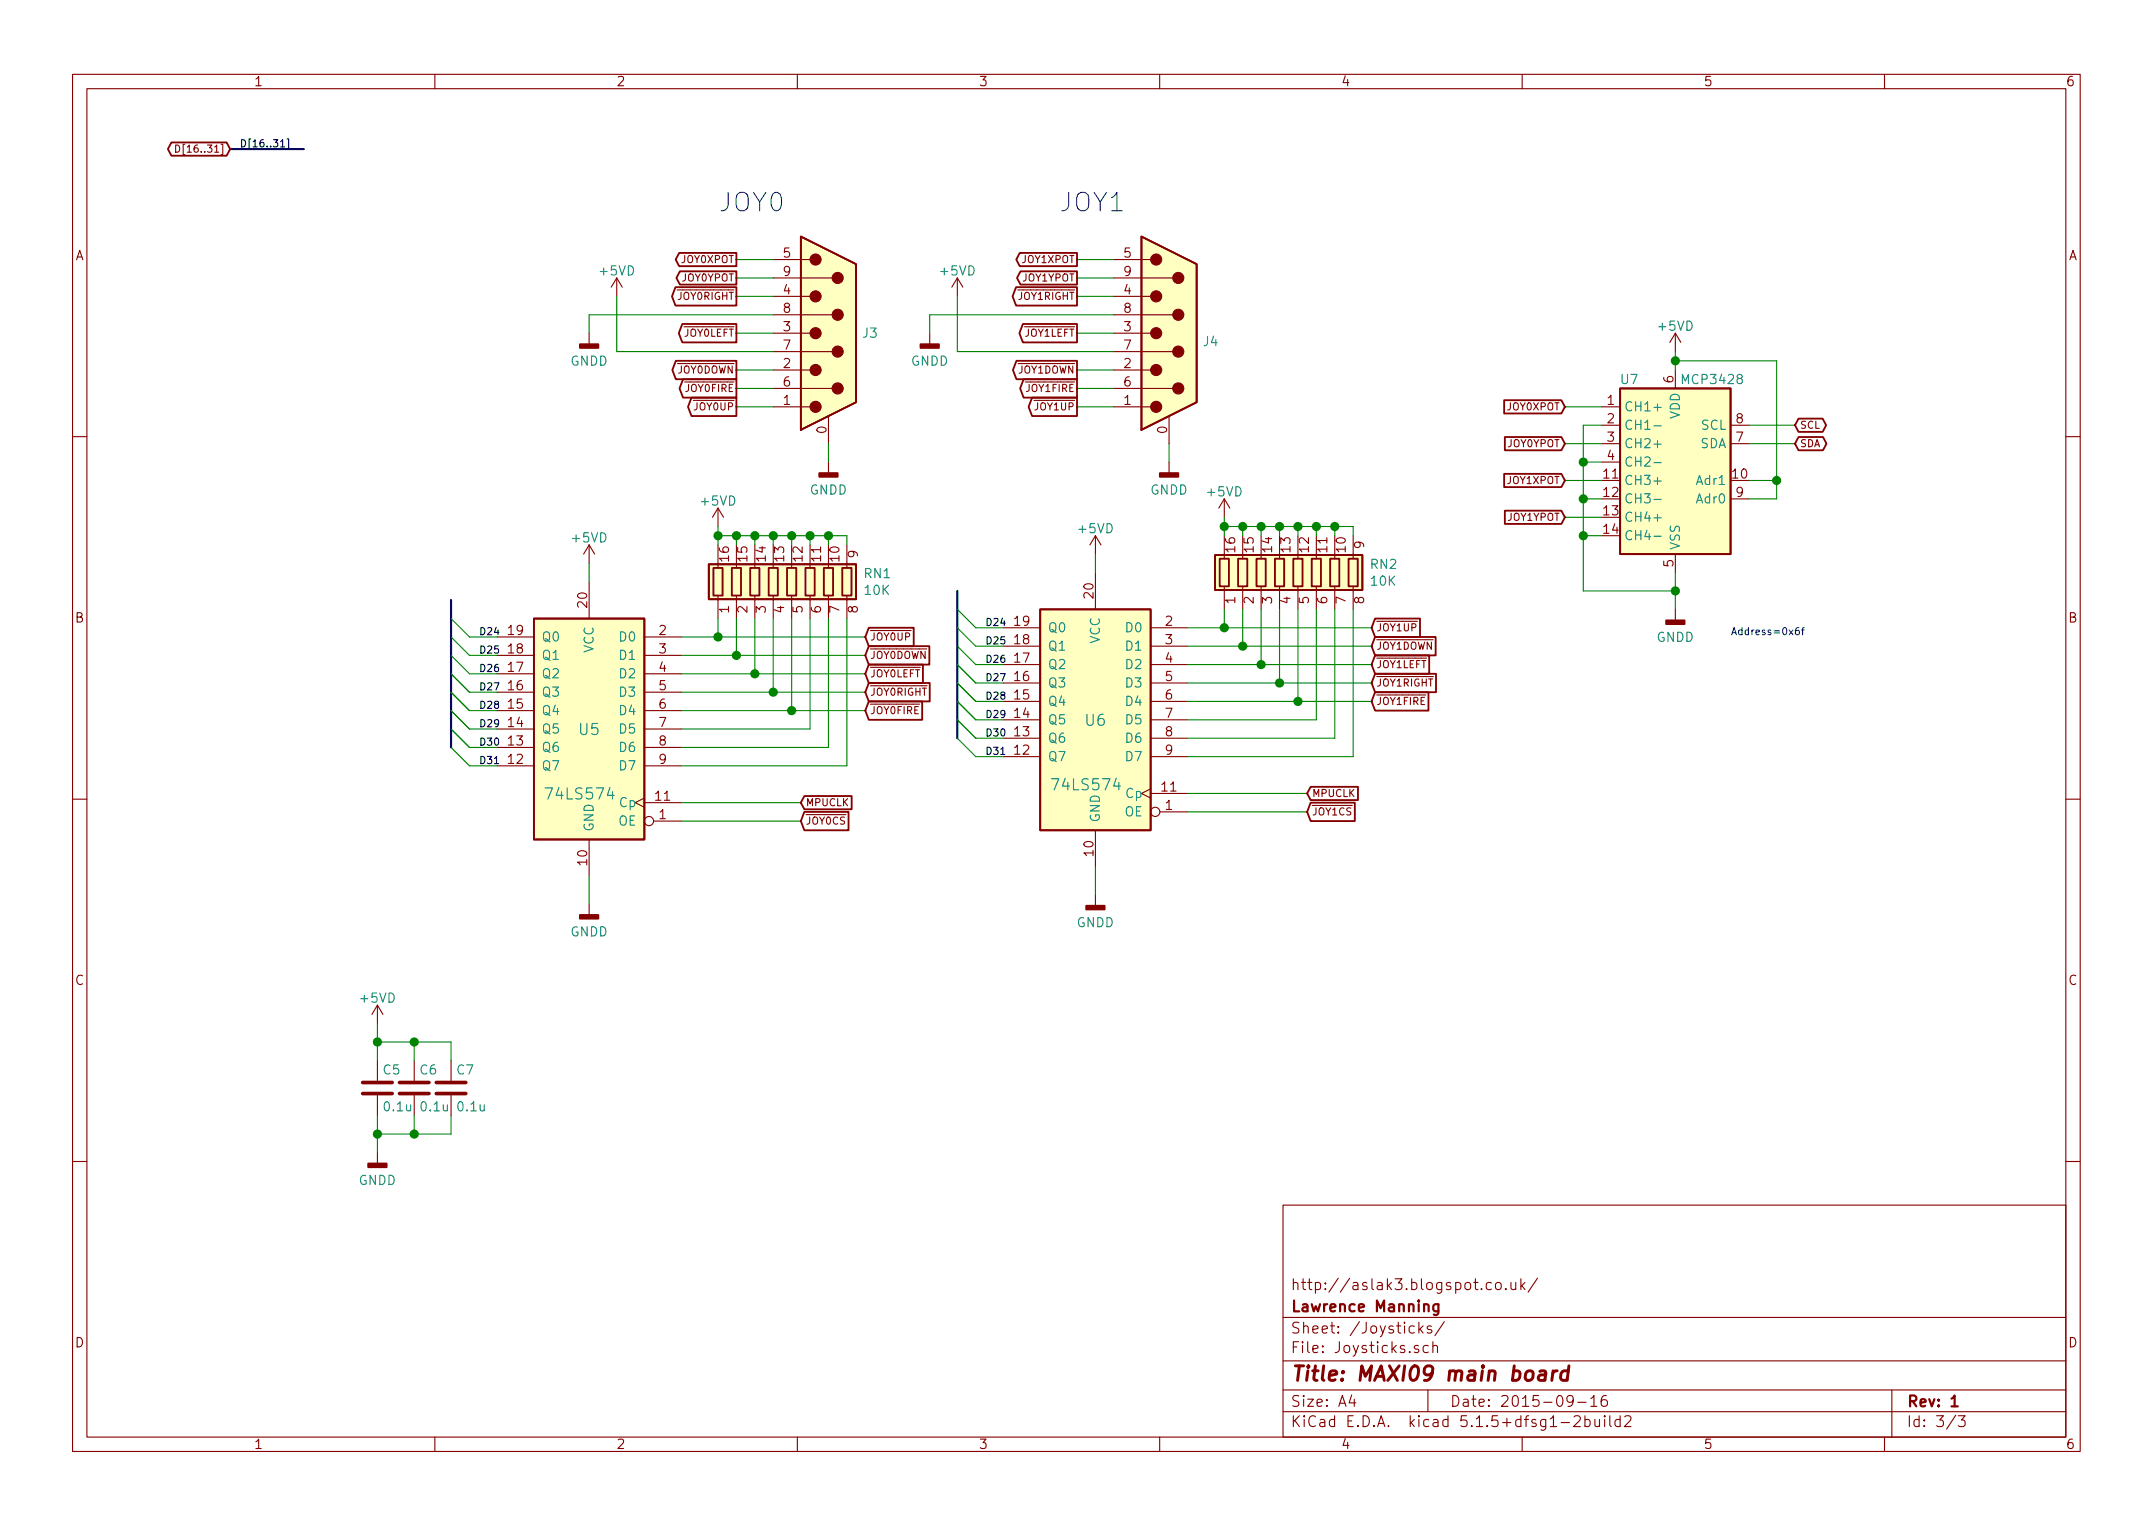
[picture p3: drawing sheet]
<svg xmlns="http://www.w3.org/2000/svg" width="297mm" height="210mm" viewBox="0 0 297 210" stroke-linecap="round" stroke-linejoin="round" font-family="sans-serif">
<g fill="none" stroke="#840000" stroke-width=".15">
<path d="M10 10.3h277v189.9h-277zM12 12.2h273v186.1h-273zM60 10.3v1.9M110 10.3v1.9M160 10.3v1.9M210 10.3v1.9M260 10.3v1.9M24.2 20a.5 .5 0 0 1 .6 .5 .5 .5 0 0 1-.6 .5zM85.1 38.3l-.8 1.3M85.1 38.3v2.6M85.1 38.3l.8 1.3M106.7 38.3h8.1"/>
<path d="M106.7 35.8h5.1M132.1 38.3l-.8 1.3M132.1 38.3v2.6M132.1 38.3l.7 1.3M153.7 38.3h8.1M153.7 35.8h5M81.3 46v1.5M106.7 56.1h5.1M106.7 53.6h8.1M106.7 51h5.1M106.7 48.5h8.1M106.7 46h5.1"/>
<path d="M106.7 43.4h8.1M106.7 40.9h5.1M114.3 57.4v3.8M128.3 46v1.5M153.7 56.1h5M153.7 53.6h8.1M153.7 51h5M153.7 48.5h8.1M153.7 46h5M153.7 43.4h8.1M153.7 40.9h5M161.3 57.4v3.8"/>
<path d="M221 56.1h2.5M221 58.7h2.5M231.1 46v2.5M231.1 51v2.6M231.1 46l-.7 1.2M231.1 46l.8 1.2M238.8 58.7h2.5M10 60.2h2M81.3 75.2v2.5M81.3 75.2l-.8 1.2M81.3 75.2l.7 1.2M99.1 70.1v2.5"/>
<path d="M99.1 77.7v.7M99.1 70.1l-.8 1.3M99.1 70.1l.7 1.3M101.6 77.7v.7M104.1 77.7v.7M106.7 77.7v.7M109.2 77.7v.7M111.8 77.7v.7M114.3 63.7v1.6M114.3 77.7v.7M116.8 75.2v3.2M151.1 73.9v2.5"/>
<path d="M151.1 79v5.1M151.1 73.9l-.7 1.3M151.1 73.9l.8 1.3M161.3 63.7v1.6M168.9 68.8v2.6M168.9 76.4v.7M168.9 68.8l-.8 1.3M168.9 68.8l.8 1.3M171.4 76.4v.7M174 76.4v.7M176.5 76.4v.7M179.1 76.4v.7"/>
<path d="M181.6 76.4v.7M184.1 76.4v.7M186.7 73.9v3.2M221 61.2h2.5M221 63.7h2.5M231.1 76.4v2.6M238.8 61.2h2.5M238.8 68.8h2.5M285 60.2h2M68.6 98h5.1M68.6 95.5h5.1M68.6 93h5.1"/>
<path d="M68.6 90.4h5.1M68.6 87.9h5.1M81.3 80.3v5M88.9 98h5.1M88.9 95.5h5.1M88.9 93h5.1M88.9 90.4h5.1M88.9 87.9h5.1M99.1 82.2v3.1M101.6 82.2v3.1M104.1 82.2v3.1M106.7 82.2v3.1"/>
<path d="M109.2 82.2v3.1M111.8 82.2v3.1M114.3 82.2v3.1M116.8 82.2v3.1M138.4 99.3h5.1M138.4 96.8h5.1M138.4 94.2h5.1M138.4 91.7h5.1M138.4 89.1h5.1M138.4 86.6h5.1M158.7 99.3h5.1M158.7 96.8h5.1"/>
<path d="M158.7 94.2h5.1M158.7 91.7h5.1M158.7 89.1h5.1M158.7 86.6h5.1M168.9 80.9v3.2M171.4 80.9v3.2M174 80.9v3.2M176.5 80.9v3.2M179.1 80.9v3.2M181.6 80.9v3.2M184.1 80.9v3.2M186.7 80.9v3.2"/>
<path d="M231.1 84.1v1.5M10 110.3h2M68.6 105.7h5.1M68.6 103.1h5.1M68.6 100.6h5.1M81.3 115.8v5.1M88.9 110.1l-1.3 .6 1.3 .7M88.9 110.7h5.1M88.9 105.7h5.1M88.9 103.1h5.1M88.9 100.6h5.1M90.2 113.3h3.8"/>
<path d="M138.4 104.4h5.1M138.4 101.8h5.1M151.1 114.5v5.1M158.7 108.8l-1.2 .7 1.2 .6M158.7 109.5h5.1M158.7 104.4h5.1M158.7 101.8h5.1M160 112h3.8M285 110.3h2M52.1 138.7v2.5M52.1 138.7l-.8 1.2M52.1 138.7l.7 1.2"/>
<path d="M81.3 124.7v1.5M151.1 123.4v1.6M52.1 146.3v2.8M52.1 151.1v2.8M52.1 159v1.5M57.1 146.3v2.8M57.1 151.1v2.8M62.2 146.3v2.8M62.2 151.1v2.8M10 160.2h2M177 166.3h108v32h-108zM205.8 177a.53 .53 0 0 0-.7 .1v.7a.53 .53 0 0 0 .7 0"/>
<path d="M206.4 177.1a.41 .41 0 0 1 .7 .1v.4a.41 .41 0 0 1-.4 .3 .41 .41 0 0 1-.4-.3zM207.7 177.8h.1l-.1 .1v-.1v.1M208.5 176.9v.8a.39 .39 0 0 0 .6 .1M209.1 176.9v1M209.8 176.4v1.5M210 177.4l.4 .5M210.4 176.9l-.6 .6M212.1 176.3l-1.3 2M285 160.2h2M60 198.3v1.9M110 198.3v1.9M160 198.3v1.9"/>
<path d="M177 194.8h108M177 191.8h108M177 187.8h108M177 181.8h108M186.5 192.5l-.4 1h1M186.8 193v1M195.1 183a.48 .48 0 0 0-.6 .1l-.1 .1 .1 .6a.48 .48 0 0 0 .6 0M195.7 185.7l-.4-.1-.2 .3a.48 .48 0 0 0 .6 .3l.1 .1-.1 .2-.1 .1-.5-.1M195.8 182.4v1.5M195.9 183.4l.4 .5M196.3 182.9l-.5 .6M197 191.8v3"/>
<path d="M197.1 185.7a.48 .48 0 0 0-.7 0l-.1 .2 .1 .6a.48 .48 0 0 0 .7 0M197.5 183a.37 .37 0 0 0-.6 .1v.1a.54 .54 0 0 0 .6 .3l.1 .1-.1 .2-.2 .1-.4-.1M197.7 185.7a.39 .39 0 0 1 .6 .1v.8M197.7 185.1v1.5M199.3 182.3l-1.3 2M210 198.3v1.9M215.4 196.3h1.1M217 193.2l-.1 .2a.48 .48 0 0 1-.6-.1l-.1-.5a.48 .48 0 0 1 .7-.2l.1 .1a1.19 1.19 0 0 1-.2 1.2l-.5 .1M217.2 195.5l.2-.2 .5 .1a.37 .37 0 0 1 .1 .6l-.9 .8h.9M217.7 193.5h1.1M218.7 195.9a.48 .48 0 0 1 .6 .1l.1 .1-.1 .6a.48 .48 0 0 1-.6 0M218.7 195.3v1.5"/>
<path d="M219.5 193l.4-.5v1.5M219.5 194h.8M220 195.8l.1 .9a.45 .45 0 0 0 .6 0M220.7 195.8v1M221.4 195.3l-.1 .1 .1 .1 .1-.1-.1-.1v.2M221.4 195.8v1M221.6 192.5a.59 .59 0 0 0-.7 .7l.1 .7a.48 .48 0 0 0 .8-.2l-.1-.5a.51 .51 0 0 0-.7 0l-.1 .2M222.1 195.3v1.3l.2 .2M223.5 195.9l-.4-.1-.3 .3 .1 .6 .2 .1 .4-.1M223.5 195.3v1.5M224.2 195.5l.2-.2 .5 .1a.4 .4 0 0 1 0 .6l-.8 .8h.9M260 198.3v1.9"/>
<path d="M261 191.8v6.5M269.8 195.2l-1.2 2M270.2 195.3h.9l-.5 .6 .4 .1 .1 .2-.1 .5-.2 .1h-.4l-.2-.1"/>
<circle cx="89.5" cy="113.3" r=".63"/>
<circle cx="159.4" cy="112" r=".63"/>
</g>
<path d="M198.5 179.9v1.2a.39 .39 0 0 1-.7 .3M198.5 180l-.5-.1-.3 .3 .1 .6 .2 .1 .5-.1M269.2 193l.5-.5v1.5M269.2 194h.9" fill="none" stroke="#840000" stroke-width=".3"/>
<path d="M212.4 189.2l.2-.1 .6 .1 .1 .2-.2 1M213.3 189.6l-.2 .1h-.5a.4 .4 0 0 0-.4 .3 .4 .4 0 0 0 .3 .4h.5l.2-.1M214.3 189.1l-.2 1.3M214.8 189.1a.54 .54 0 0 0-.6 .4M216.4 189.2a.68 .68 0 0 0-1 .3l-.1 .6 .1 .2 .2 .1 .6-.1M216.5 188.4l-.3 2" fill="none" stroke="#840000" stroke-width=".41"/>
<path d="M50 150.9h4.1M50 149.3h4.1M55.1 150.9h4.1M55.1 149.3h4.1M60.2 150.9h4.1M60.2 149.3h4.1" fill="none" stroke="#840000" stroke-width=".51"/>
<g fill="#840000" stroke="#840000" stroke-width=".25">
<path d="M149.9 125h2.5v.5h-2.5z"/>
<path d="M50.8 160.5h2.5v.5h-2.5z"/>
<path d="M80 126.2h2.5v.5h-2.5z"/>
<path d="M127 47.5h2.5v.5h-2.5z"/>
<path d="M229.9 85.6h2.5v.5h-2.5z"/>
<path d="M160 65.3h2.6v.5h-2.6z"/>
<path d="M113 65.3h2.6v.5h-2.6z"/>
<path d="M80 47.5h2.5v.5h-2.5z"/>
</g>
<g fill="#ffffc2" stroke="#ffffc2" stroke-width=".14">
<path d="M73.7 85.3h15.2v30.5h-15.2z"/>
<path d="M167.6 76.6h20.4v4.8h-20.4z"/>
<path d="M143.5 84.1h15.2v30.4h-15.2z"/>
<path d="M223.5 53.6h15.3v22.8h-15.3z"/>
<path d="M97.8 77.8h20.3v4.9h-20.3z"/>
<path d="M110.5 32.6l7.6 3.8v19.1l-7.6 3.8z"/>
<path d="M157.5 32.6l7.6 3.8v19.1l-7.6 3.8z"/>
</g>
<g fill="none" stroke="#840000" stroke-width=".25">
<path d="M23.6 19.7h7.7l.4 .9-.4 .9h-7.7l-.4-.9zM93.2 39.6h8.4v2.6h-8.4l-.5-1.3zM93.7 34.9h7.9v1.8h-7.9l-.5-.9zM93.8 37.4h7.8v1.9h-7.8l-.5-1zM110.5 32.6l7.6 3.8v19.1l-7.6 3.8zM140.2 39.6h8.4v2.6h-8.4l-.5-1.3zM140.7 34.9h7.9v1.8h-7.9l-.5-.9zM140.8 37.4h7.8v1.9h-7.8l-.5-1zM157.5 32.6l7.6 3.8v19.1l-7.6 3.8zM93.2 49.8h8.4v2.5h-8.4l-.4-1.3zM94.1 44.7h7.5v2.5h-7.5l-.5-1.2zM94.2 52.3h7.4v2.6h-7.4l-.4-1.3z"/>
<path d="M95.4 54.9h6.2v2.5h-6.2l-.5-1.3zM140.2 49.8h8.4v2.5h-8.4l-.4-1.3zM141.1 44.7h7.5v2.5h-7.5l-.5-1.2zM141.2 52.3h7.4v2.6h-7.4l-.5-1.3zM142.4 54.9h6.2v2.5h-6.2l-.5-1.3zM207.5 55.2h7.9l.5 .9-.5 .9h-7.9zM223.5 53.6h15.3v22.8h-15.3zM248.1 57.8h3.4l.4 .9-.4 .9h-3.4l-.5-.9zM97.8 77.8h20.3v4.9h-20.3zM98.4 78.4h1.3v3.8h-1.3zM101 78.4h1.2v3.8h-1.2zM103.5 78.4h1.3v3.8h-1.3z"/>
<path d="M106 78.4h1.3v3.8h-1.3zM108.6 78.4h1.3v3.8h-1.3zM111.1 78.4h1.3v3.8h-1.3zM113.7 78.4h1.2v3.8h-1.2zM116.2 78.4h1.3v3.8h-1.3zM167.6 76.6h20.4v4.8h-20.4zM168.3 77.1h1.2v3.8h-1.2zM170.8 77.1h1.3v3.8h-1.3zM173.4 77.1h1.2v3.8h-1.2zM175.9 77.1h1.3v3.8h-1.3zM178.4 77.1h1.3v3.8h-1.3zM181 77.1h1.2v3.8h-1.2z"/>
<path d="M183.5 77.1h1.3v3.8h-1.3zM186.1 77.1h1.2v3.8h-1.2zM207.5 65.4h7.9l.5 .9-.5 .9h-7.9zM207.6 60.3h7.8l.5 .9-.5 .9h-7.8zM207.6 70.5h7.8l.5 .9-.5 .9h-7.8zM248.1 60.3h3.4l.5 .9-.5 .9h-3.4l-.5-.9zM73.7 85.3h15.2v30.5h-15.2zM119.9 86.6h6.2v2.5h-6.2l-.5-1.2zM119.9 89.1h8.3v2.6h-8.3l-.5-1.3zM119.9 91.7h7.4v2.5h-7.4l-.5-1.2zM119.9 94.2h8.4v2.6h-8.4l-.5-1.3zM119.9 96.8h7.3v2.5h-7.3l-.5-1.3z"/>
<path d="M143.5 84.1h15.2v30.4h-15.2zM189.7 85.3h6.2v2.6h-6.2l-.5-1.3zM189.7 87.9h8.4v2.5h-8.4l-.5-1.3zM189.7 90.4h7.5v2.6h-7.5l-.5-1.3zM189.7 93h8.4v2.5h-8.4l-.5-1.3zM189.7 95.5h7.4v2.5h-7.4l-.5-1.2zM111 112h6.1v2.5h-6.1l-.5-1.2zM111 109.8h6.5v1.9h-6.5l-.5-1zM180.8 108.6h6.6v1.8h-6.6l-.5-.9zM180.8 110.7h6.1v2.6h-6.1l-.5-1.3z"/>
</g>
<path d="M228.2 56.2h1M228.2 58.7h1M228.2 66.4h1M228.2 68.9h1M228.2 71.4h1M228.2 74h1M228.2 61.3h1M228.2 63.8h1" fill="none" stroke="#008484" stroke-width=".15"/>
<g fill="#840000" stroke="#840000" stroke-width=".15">
<circle cx="112.5" cy="56.1" r=".76"/>
<circle cx="112.5" cy="51" r=".76"/>
<circle cx="112.5" cy="46" r=".76"/>
<circle cx="112.5" cy="40.9" r=".76"/>
<circle cx="112.5" cy="35.8" r=".76"/>
<circle cx="115.6" cy="53.6" r=".76"/>
<circle cx="115.6" cy="48.5" r=".76"/>
<circle cx="115.6" cy="43.4" r=".76"/>
<circle cx="115.6" cy="38.3" r=".76"/>
<circle cx="159.5" cy="56.1" r=".76"/>
<circle cx="159.5" cy="51" r=".76"/>
<circle cx="159.5" cy="46" r=".76"/>
<circle cx="159.5" cy="40.9" r=".76"/>
<circle cx="159.5" cy="35.8" r=".76"/>
<circle cx="162.6" cy="53.6" r=".76"/>
<circle cx="162.6" cy="48.5" r=".76"/>
<circle cx="162.6" cy="43.4" r=".76"/>
<circle cx="162.6" cy="38.3" r=".76"/>
</g>
<path d="M31.7 20.6h10.2M62.2 82.8v20.3M132.1 81.5v20.3" fill="none" stroke="#000084" stroke-width=".3"/>
<g fill="none" stroke="#008400" stroke-width=".15">
<path d="M101.6 38.3h5.1M101.6 35.8h5.1M148.6 38.3h5.1M148.6 35.8h5.1M85.1 40.9v7.6h21.6M101.6 56.1h5.1M101.6 46h5.1M101.6 51h5.1M101.6 53.6h5.1M101.6 40.9h5.1M106.7 43.4h-25.4v2.6M132.1 40.9v7.6h21.6"/>
<path d="M148.6 56.1h5.1M148.6 46h5.1M148.6 51h5.1M148.6 53.6h5.1M148.6 40.9h5.1M153.7 43.4h-25.4v2.6M215.9 56.1h5.1M221 58.7h-2.6v22.8h12.7M231.1 49.8h14v19h-3.8M231.1 48.5v2.5M241.3 58.7h6.3M81.3 77.7v2.6"/>
<path d="M99.1 72.6v2.6M99.1 73.9h17.7v1.3M101.6 73.9v1.3M104.1 73.9v1.3M106.7 73.9v1.3M109.2 73.9v1.3M111.8 73.9v1.3M114.3 61.2v2.5M114.3 73.9v1.3M151.1 76.4v2.6M161.3 61.2v2.5M168.9 71.4v2.5"/>
<path d="M168.9 72.6h17.8v1.3M171.4 72.6v1.3M174 72.6v1.3M176.5 72.6v1.3M179.1 72.6v1.3M181.6 72.6v1.3M184.1 72.6v1.3M215.9 66.3h5.1M215.9 71.4h5.1M215.9 61.2h5.1M218.4 73.9h2.6M218.4 68.8h2.6"/>
<path d="M218.4 63.7h2.6M231.1 79v5.1M241.3 66.3h3.8M241.3 61.2h6.3M62.2 85.3l2.6 2.6h3.8M62.2 87.9l2.6 2.5h3.8M62.2 90.4l2.6 2.6h3.8M62.2 93l2.6 2.5h3.8M62.2 98l2.6 2.6h3.8M62.2 95.5l2.6 2.5h3.8M94 87.9h25.4M94 90.4h25.4"/>
<path d="M94 93h25.4M94 95.5h25.4M94 98h25.4M99.1 85.3v2.6M101.6 85.3v5.1M104.1 85.3v7.7M106.7 85.3v10.2M109.2 85.3v12.7M111.8 85.3v15.3h-17.8M114.3 85.3v17.8h-20.3M116.8 85.3v20.4h-22.8M132.1 89.1l2.5 2.6h3.8"/>
<path d="M132.1 86.6l2.5 2.5h3.8M132.1 91.7l2.5 2.5h3.8M132.1 96.8l2.5 2.5h3.8M132.1 99.3l2.5 2.5h3.8M132.1 84.1l2.5 2.5h3.8M132.1 94.2l2.5 2.6h3.8M163.8 91.7h25.4M163.8 89.1h25.4M163.8 94.2h25.4M163.8 86.6h25.4M163.8 96.8h25.4M168.9 84.1v2.5"/>
<path d="M171.4 84.1v5M174 84.1v7.6M176.5 84.1v10.1M179.1 84.1v12.7M181.6 84.1v15.2h-17.8M184.1 84.1v17.7h-20.3M186.7 84.1v20.3h-22.9M62.2 100.6l2.6 2.5h3.8M62.2 103.1l2.6 2.6h3.8M94 110.7h16.5M94 113.3h16.5M132.1 101.8l2.5 2.6h3.8"/>
<path d="M151.1 119.6v3.8M163.8 109.5h16.5M163.8 112h16.5M81.3 120.9v3.8M52.1 143.8h10.1v2.5M52.1 141.2v5.1M52.1 153.9v5.1M57.1 143.8v2.5M57.1 153.9v2.6M62.2 153.9v2.6h-10.1"/>
</g>
<path d="M39.6 19.2h.2v1.4h-.2M38.7 20.3h.6M68.2 105.4h.6M138.1 104.1h.5" fill="none" stroke="#000" stroke-width=".15"/>
<path d="M248.2 86.6l-.4 .1-.1 .7 .2 .2 .3-.1 .1-.4-.1-.1h-.4l-.1 .1M248.5 86.9h.4M248.9 86.6l-.2 .1v.9" fill="none" stroke="#0000c2" stroke-width=".15"/>
<g fill="#008400" stroke="#008400" stroke-width=".25">
<circle cx="181.6" cy="72.6" r=".51"/>
<circle cx="57.2" cy="156.5" r=".51"/>
<circle cx="171.5" cy="89.1" r=".51"/>
<circle cx="174" cy="91.7" r=".51"/>
<circle cx="218.4" cy="73.9" r=".51"/>
<circle cx="176.5" cy="94.2" r=".51"/>
<circle cx="179.1" cy="96.8" r=".51"/>
<circle cx="168.9" cy="72.6" r=".51"/>
<circle cx="184.2" cy="72.6" r=".51"/>
<circle cx="218.4" cy="68.8" r=".51"/>
<circle cx="179.1" cy="72.6" r=".51"/>
<circle cx="245.1" cy="66.3" r=".51"/>
<circle cx="231.1" cy="49.8" r=".51"/>
<circle cx="176.5" cy="72.6" r=".51"/>
<circle cx="231.1" cy="81.5" r=".51"/>
<circle cx="174" cy="72.6" r=".51"/>
<circle cx="171.5" cy="72.6" r=".51"/>
<circle cx="106.7" cy="73.9" r=".51"/>
<circle cx="106.7" cy="95.5" r=".51"/>
<circle cx="99.1" cy="73.9" r=".51"/>
<circle cx="104.1" cy="93" r=".51"/>
<circle cx="101.6" cy="90.4" r=".51"/>
<circle cx="99.1" cy="87.9" r=".51"/>
<circle cx="114.3" cy="73.9" r=".51"/>
<circle cx="111.8" cy="73.9" r=".51"/>
<circle cx="109.2" cy="73.9" r=".51"/>
<circle cx="109.2" cy="98" r=".51"/>
<circle cx="104.1" cy="73.9" r=".51"/>
<circle cx="57.2" cy="143.8" r=".51"/>
<circle cx="52.1" cy="143.8" r=".51"/>
<circle cx="101.6" cy="73.9" r=".51"/>
<circle cx="218.4" cy="63.7" r=".51"/>
<circle cx="52.1" cy="156.5" r=".51"/>
<circle cx="168.9" cy="86.6" r=".51"/>
</g>
<g font-size="3.5" fill="#0000c2">
<text x="99.1" y="29.2">JOY0</text>
<text x="146" y="29.2">JOY1</text>
</g>
<text font-size="2.8" fill="#840000" x="178" y="190.5">Title: MAXI09 main board</text>
<g font-size="2.1" fill="#008484">
<text x="79.9" y="101.4">U5</text>
<text x="149.8" y="100.1">U6</text>
<text x="75.7" y="110.3">74LS574</text>
<text x="145.5" y="109">74LS574</text>
</g>
<g font-size="2.1" fill="#840000">
<text x="178" y="178">http://aslak3.blogspot.co.uk/</text>
<text x="178" y="184">Sheet: /Joysticks/</text>
<text x="178" y="181">Lawrence Manning</text>
<text x="178" y="186.7">File: Joysticks.sch</text>
<text x="178" y="196.9">KiCad E.D.A. kicad 5.1.5+dfsg1-2build2</text>
<text x="178" y="194.1">Size: A4</text>
<text x="200" y="194.1">Date: 2015-09-16</text>
<text x="263" y="194.1">Rev: 1</text>
<text x="263" y="196.9">Id: 3/3</text>
</g>
<g font-size="1.8" fill="#840000">
<text x="35" y="11.9">1</text>
<text x="85" y="11.9">2</text>
<text x="135" y="11.9">3</text>
<text x="185" y="11.9">4</text>
<text x="235" y="11.9">5</text>
<text x="285" y="11.9">6</text>
<text x="10.4" y="35.9">A</text>
<text x="108.1" y="35.6">5</text>
<text x="155.1" y="35.6">5</text>
<text x="285.4" y="35.9">A</text>
<text x="108.1" y="40.6">4</text>
<text x="108.1" y="38.1">9</text>
<text x="155.1" y="40.6">4</text>
<text x="155.1" y="38.1">9</text>
<text x="108.1" y="45.7">3</text>
<text x="108.1" y="43.2">8</text>
<text x="155.1" y="45.7">3</text>
<text x="155.1" y="43.2">8</text>
<text x="108.1" y="50.8">2</text>
<text x="108.1" y="53.3">6</text>
<text x="108.1" y="48.3">7</text>
<text x="155.1" y="50.8">2</text>
<text x="155.1" y="53.3">6</text>
<text x="155.1" y="48.3">7</text>
<text x="230.9" y="52.8" transform="rotate(-90 230.9 52.8)">6</text>
<text x="108.1" y="55.9">1</text>
<text x="114" y="59.8" transform="rotate(-90 114 59.8)">0</text>
<text x="155.1" y="55.9">1</text>
<text x="161" y="59.8" transform="rotate(-90 161 59.8)">0</text>
<text x="221.8" y="55.9">1</text>
<text x="221.8" y="58.4">2</text>
<text x="239.5" y="58.4">8</text>
<text x="221.8" y="61">3</text>
<text x="221.8" y="63.5">4</text>
<text x="239.5" y="61">7</text>
<text x="221.3" y="66">11</text>
<text x="221.3" y="68.6">12</text>
<text x="221.3" y="71.1">13</text>
<text x="239.1" y="66">10</text>
<text x="239.5" y="68.6">9</text>
<text x="100.6" y="77.4" transform="rotate(-90 100.6 77.4)">16</text>
<text x="103.1" y="77.4" transform="rotate(-90 103.1 77.4)">15</text>
<text x="105.7" y="77.4" transform="rotate(-90 105.7 77.4)">14</text>
<text x="108.2" y="77.4" transform="rotate(-90 108.2 77.4)">13</text>
<text x="110.7" y="77.4" transform="rotate(-90 110.7 77.4)">12</text>
<text x="113.3" y="77.4" transform="rotate(-90 113.3 77.4)">11</text>
<text x="115.8" y="77.4" transform="rotate(-90 115.8 77.4)">10</text>
<text x="118.4" y="76.9" transform="rotate(-90 118.4 76.9)">9</text>
<text x="170.4" y="76.1" transform="rotate(-90 170.4 76.1)">16</text>
<text x="173" y="76.1" transform="rotate(-90 173 76.1)">15</text>
<text x="175.5" y="76.1" transform="rotate(-90 175.5 76.1)">14</text>
<text x="178.1" y="76.1" transform="rotate(-90 178.1 76.1)">13</text>
<text x="180.6" y="76.1" transform="rotate(-90 180.6 76.1)">12</text>
<text x="183.1" y="76.1" transform="rotate(-90 183.1 76.1)">11</text>
<text x="185.7" y="76.1" transform="rotate(-90 185.7 76.1)">10</text>
<text x="188.2" y="75.7" transform="rotate(-90 188.2 75.7)">9</text>
<text x="221.3" y="73.7">14</text>
<text x="81" y="83.8" transform="rotate(-90 81 83.8)">20</text>
<text x="150.9" y="82.5" transform="rotate(-90 150.9 82.5)">20</text>
<text x="170.4" y="83.3" transform="rotate(-90 170.4 83.3)">1</text>
<text x="173" y="83.3" transform="rotate(-90 173 83.3)">2</text>
<text x="175.5" y="83.3" transform="rotate(-90 175.5 83.3)">3</text>
<text x="178.1" y="83.3" transform="rotate(-90 178.1 83.3)">4</text>
<text x="180.6" y="83.3" transform="rotate(-90 180.6 83.3)">5</text>
<text x="183.1" y="83.3" transform="rotate(-90 183.1 83.3)">6</text>
<text x="185.7" y="83.3" transform="rotate(-90 185.7 83.3)">7</text>
<text x="188.2" y="83.3" transform="rotate(-90 188.2 83.3)">8</text>
<text x="230.9" y="78.2" transform="rotate(-90 230.9 78.2)">5</text>
<text x="10.4" y="85.9">B</text>
<text x="70.2" y="87.6">19</text>
<text x="91" y="87.6">2</text>
<text x="100.6" y="84.6" transform="rotate(-90 100.6 84.6)">1</text>
<text x="103.1" y="84.6" transform="rotate(-90 103.1 84.6)">2</text>
<text x="105.7" y="84.6" transform="rotate(-90 105.7 84.6)">3</text>
<text x="108.2" y="84.6" transform="rotate(-90 108.2 84.6)">4</text>
<text x="110.7" y="84.6" transform="rotate(-90 110.7 84.6)">5</text>
<text x="113.3" y="84.6" transform="rotate(-90 113.3 84.6)">6</text>
<text x="115.8" y="84.6" transform="rotate(-90 115.8 84.6)">7</text>
<text x="118.4" y="84.6" transform="rotate(-90 118.4 84.6)">8</text>
<text x="140" y="88.9">18</text>
<text x="140" y="86.4">19</text>
<text x="160.8" y="86.4">2</text>
<text x="160.8" y="88.9">3</text>
<text x="285.4" y="85.9">B</text>
<text x="70.2" y="95.2">16</text>
<text x="70.2" y="92.7">17</text>
<text x="70.2" y="90.2">18</text>
<text x="91" y="90.2">3</text>
<text x="91" y="92.7">4</text>
<text x="91" y="95.2">5</text>
<text x="140" y="94">16</text>
<text x="140" y="91.4">17</text>
<text x="160.8" y="91.4">4</text>
<text x="160.8" y="94">5</text>
<text x="70.2" y="100.3">14</text>
<text x="70.2" y="97.8">15</text>
<text x="91" y="97.8">6</text>
<text x="91" y="100.3">7</text>
<text x="140" y="101.6">13</text>
<text x="140" y="99.1">14</text>
<text x="140" y="96.5">15</text>
<text x="160.8" y="96.5">6</text>
<text x="160.8" y="99.1">7</text>
<text x="160.8" y="101.6">8</text>
<text x="70.2" y="105.4">12</text>
<text x="70.2" y="102.9">13</text>
<text x="91" y="102.9">8</text>
<text x="91" y="105.4">9</text>
<text x="140" y="104.1">12</text>
<text x="160.8" y="104.1">9</text>
<text x="90.5" y="110.5">11</text>
<text x="91" y="113">1</text>
<text x="160.3" y="109.2">11</text>
<text x="160.8" y="111.8">1</text>
<text x="81" y="119.3" transform="rotate(-90 81 119.3)">10</text>
<text x="150.9" y="118.1" transform="rotate(-90 150.9 118.1)">10</text>
<text x="10.4" y="135.9">C</text>
<text x="285.4" y="135.9">C</text>
<text x="10.4" y="185.9">D</text>
<text x="285.4" y="185.9">D</text>
<text x="35" y="199.9">1</text>
<text x="85" y="199.9">2</text>
<text x="135" y="199.9">3</text>
<text x="185" y="199.9">4</text>
<text x="235" y="199.9">5</text>
<text x="285" y="199.9">6</text>
</g>
<g font-size="1.8" fill="#008484">
<text x="82.9" y="38">+5VD</text>
<text x="129.8" y="38">+5VD</text>
<text x="119.1" y="46.6">J3</text>
<text x="166.1" y="47.8">J4</text>
<text x="228.9" y="45.6">+5VD</text>
<text x="78.7" y="50.5">GNDD</text>
<text x="125.7" y="50.5">GNDD</text>
<text x="223.7" y="53">U7</text>
<text x="232.3" y="53">MCP3428</text>
<text x="224" y="56.8">CH1+</text>
<text x="224" y="59.3">CH1-</text>
<text x="231.8" y="57.8" transform="rotate(-90 231.8 57.8)">VDD</text>
<text x="234.7" y="59.3">SCL</text>
<text x="224" y="61.8">CH2+</text>
<text x="224" y="64.4">CH2-</text>
<text x="234.5" y="61.8">SDA</text>
<text x="96.8" y="69.8">+5VD</text>
<text x="111.7" y="68.2">GNDD</text>
<text x="158.7" y="68.2">GNDD</text>
<text x="166.7" y="68.5">+5VD</text>
<text x="224" y="66.9">CH3+</text>
<text x="224" y="69.5">CH3-</text>
<text x="234.2" y="66.9">Adr1</text>
<text x="234.2" y="69.5">Adr0</text>
<text x="79" y="74.8">+5VD</text>
<text x="148.9" y="73.6">+5VD</text>
<text x="224" y="72">CH4+</text>
<text x="224" y="74.5">CH4-</text>
<text x="231.8" y="75.9" transform="rotate(-90 231.8 75.9)">VSS</text>
<text x="119.3" y="79.8">RN1</text>
<text x="119.4" y="82.1">10K</text>
<text x="189.2" y="78.5">RN2</text>
<text x="189.2" y="80.8">10K</text>
<text x="74.7" y="88.5">Q0</text>
<text x="85.6" y="88.5">D0</text>
<text x="144.5" y="89.8">Q1</text>
<text x="144.5" y="87.2">Q0</text>
<text x="151.8" y="88.8" transform="rotate(-90 151.8 88.8)">VCC</text>
<text x="155.5" y="87.2">D0</text>
<text x="155.5" y="89.8">D1</text>
<text x="228.5" y="88.6">GNDD</text>
<text x="74.7" y="93.6">Q2</text>
<text x="74.7" y="91.1">Q1</text>
<text x="81.9" y="90.1" transform="rotate(-90 81.9 90.1)">VCC</text>
<text x="85.6" y="91.1">D1</text>
<text x="85.6" y="93.6">D2</text>
<text x="144.5" y="94.9">Q3</text>
<text x="144.5" y="92.3">Q2</text>
<text x="155.5" y="92.3">D2</text>
<text x="155.5" y="94.9">D3</text>
<text x="74.7" y="101.2">Q5</text>
<text x="74.7" y="98.7">Q4</text>
<text x="74.7" y="96.1">Q3</text>
<text x="85.6" y="96.1">D3</text>
<text x="85.6" y="98.7">D4</text>
<text x="85.6" y="101.2">D5</text>
<text x="144.5" y="99.9">Q5</text>
<text x="144.5" y="97.4">Q4</text>
<text x="155.5" y="97.4">D4</text>
<text x="155.5" y="99.9">D5</text>
<text x="74.7" y="106.3">Q7</text>
<text x="74.7" y="103.8">Q6</text>
<text x="85.6" y="103.8">D6</text>
<text x="85.6" y="106.3">D7</text>
<text x="144.5" y="105">Q7</text>
<text x="144.5" y="102.5">Q6</text>
<text x="155.5" y="102.5">D6</text>
<text x="155.5" y="105">D7</text>
<text x="85.3" y="113.9">OE</text>
<text x="85.5" y="111.4">Cp</text>
<text x="151.8" y="113.5" transform="rotate(-90 151.8 113.5)">GND</text>
<text x="155.2" y="112.6">OE</text>
<text x="155.4" y="110.1">Cp</text>
<text x="81.9" y="114.8" transform="rotate(-90 81.9 114.8)">GND</text>
<text x="78.7" y="129.2">GNDD</text>
<text x="148.5" y="127.9">GNDD</text>
<text x="49.8" y="138.3">+5VD</text>
<text x="52.9" y="148.3">C5</text>
<text x="58" y="148.3">C6</text>
<text x="63.1" y="148.3">C7</text>
<text x="53.1" y="153.3">0.1u</text>
<text x="58.2" y="153.3">0.1u</text>
<text x="63.3" y="153.3">0.1u</text>
<text x="49.5" y="163.5">GNDD</text>
</g>
<g font-size="1.4" fill="#840000">
<text x="25.4" y="21.1">D[16..31]</text>
<text x="93.5" y="41.4">JOY0RIGHT</text>
<text x="94.1" y="38.8">JOY0YPOT</text>
<text x="94.1" y="36.3">JOY0XPOT</text>
<text x="140.5" y="41.4">JOY1RIGHT</text>
<text x="141" y="36.3">JOY1XPOT</text>
<text x="141" y="38.8">JOY1YPOT</text>
<text x="94.4" y="46.5">JOY0LEFT</text>
<text x="141.4" y="46.5">JOY1LEFT</text>
<text x="93.4" y="51.5">JOY0DOWN</text>
<text x="140.4" y="51.5">JOY1DOWN</text>
<text x="94.7" y="54.1">JOY0FIRE</text>
<text x="95.9" y="56.6">JOY0UP</text>
<text x="141.7" y="54.1">JOY1FIRE</text>
<text x="142.9" y="56.6">JOY1UP</text>
<text x="208" y="56.6">JOY0XPOT</text>
<text x="248.3" y="59.2">SCL</text>
<text x="208" y="61.7">JOY0YPOT</text>
<text x="248.3" y="61.7">SDA</text>
<text x="208" y="66.8">JOY1XPOT</text>
<text x="208" y="71.9">JOY1YPOT</text>
<text x="120" y="88.4">JOY0UP</text>
<text x="189.9" y="87.1">JOY1UP</text>
<text x="189.9" y="89.6">JOY1DOWN</text>
<text x="120" y="90.9">JOY0DOWN</text>
<text x="120" y="93.4">JOY0LEFT</text>
<text x="120" y="96">JOY0RIGHT</text>
<text x="189.9" y="92.2">JOY1LEFT</text>
<text x="189.9" y="94.7">JOY1RIGHT</text>
<text x="120" y="98.5">JOY0FIRE</text>
<text x="189.9" y="97.3">JOY1FIRE</text>
<text x="111.1" y="113.8">JOY0CS</text>
<text x="111.1" y="111.2">MPUCLK</text>
<text x="181" y="110">MPUCLK</text>
<text x="181" y="112.5">JOY1CS</text>
</g>
<g font-size="1.4">
<text x="33" y="20.3">D[16..31]</text>
<text x="66" y="87.6">D24</text>
<text x="135.9" y="88.9">D25</text>
<text x="135.9" y="86.4">D24</text>
<text x="66" y="95.2">D27</text>
<text x="66" y="92.7">D26</text>
<text x="66" y="90.2">D25</text>
<text x="135.9" y="94">D27</text>
<text x="135.9" y="91.4">D26</text>
<text x="66" y="100.3">D29</text>
<text x="66" y="97.8">D28</text>
<text x="135.9" y="99.1">D29</text>
<text x="135.9" y="101.6">D30</text>
<text x="135.9" y="96.5">D28</text>
<text x="66" y="105.4">D31</text>
<text x="66" y="102.9">D30</text>
<text x="135.9" y="104.1">D31</text>
</g>
<text font-size="1.4" fill="#0000c2" x="238.8" y="87.6">Address=0x6f</text>
</svg>
